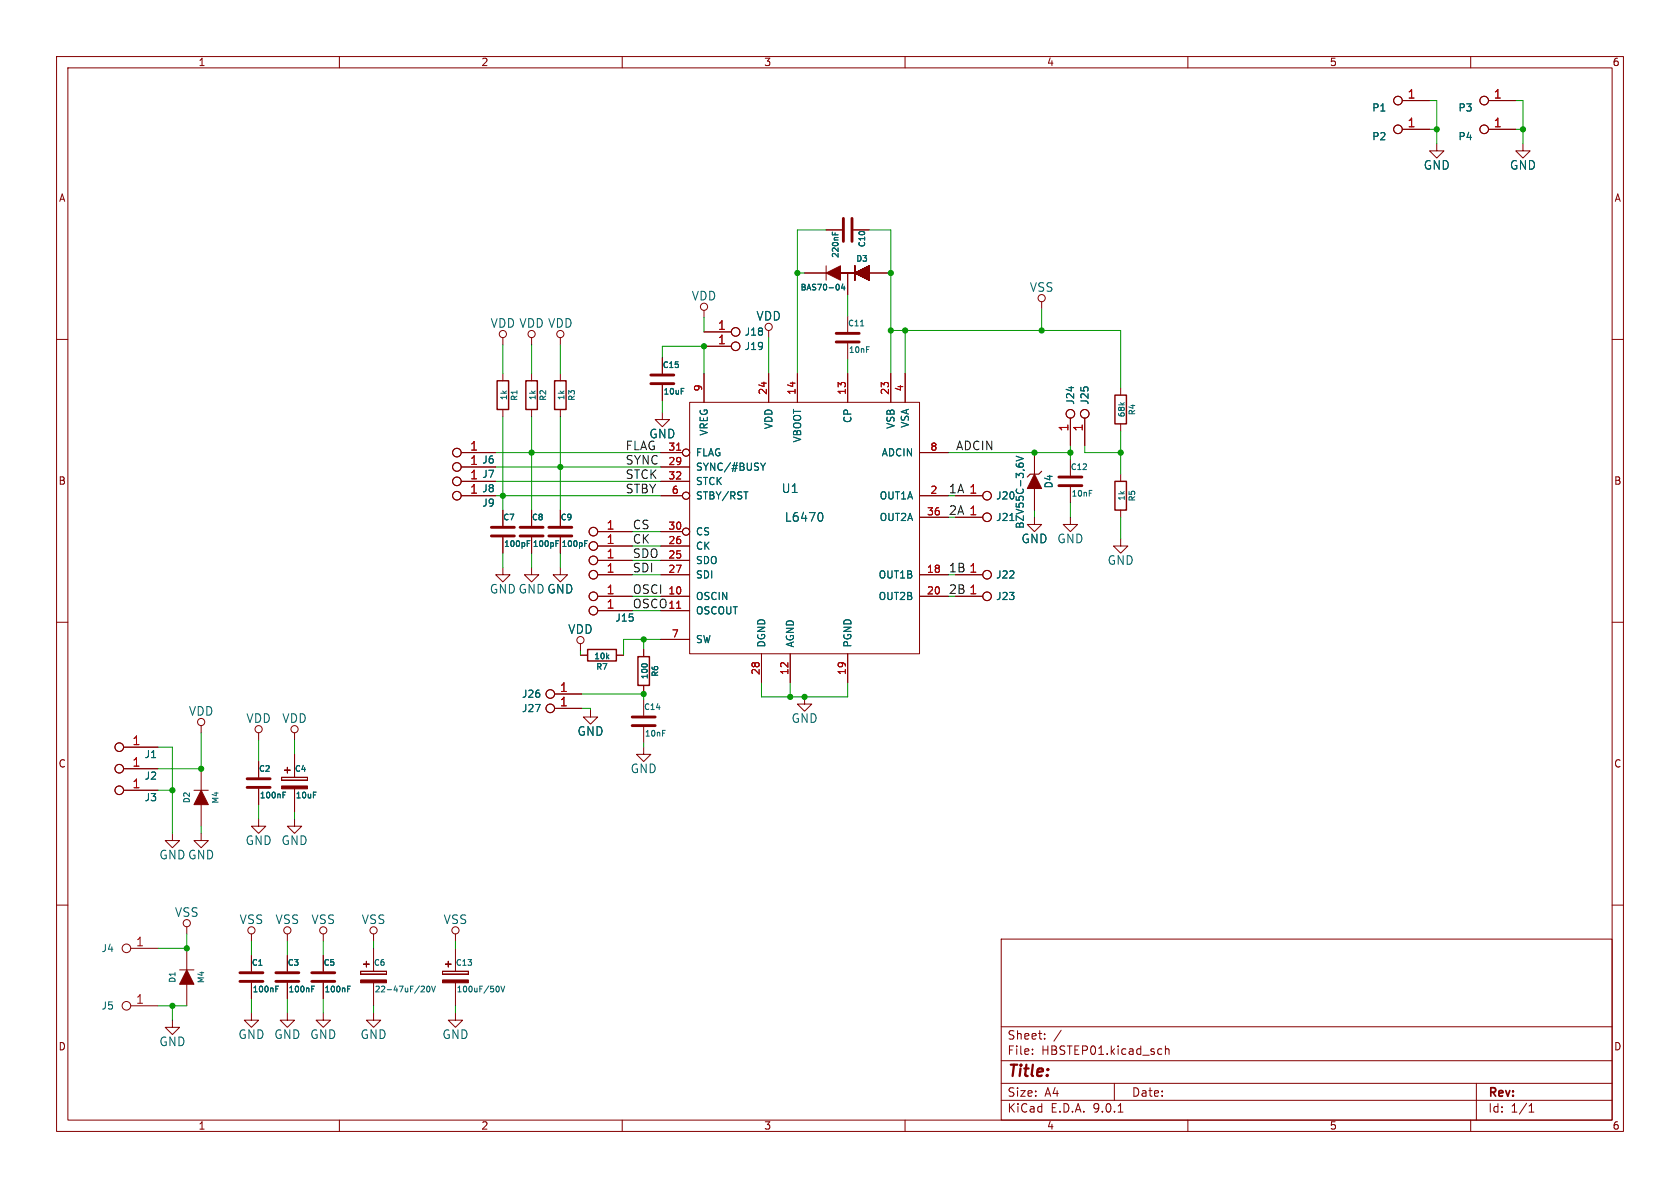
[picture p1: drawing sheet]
<svg xmlns="http://www.w3.org/2000/svg" width="297mm" height="210mm" viewBox="0 0 297 210" stroke-linecap="round" stroke-linejoin="round" font-family="sans-serif">
<g fill="none" stroke="#840000" stroke-width=".18">
<path d="M10 10h277v190h-277zM12 12h273v186h-273zM60 10v2M110 10v2M160 10v2M210 10v2M247.9 17.8h4.8M260 10v2M263.1 17.8h4.9M247.9 22.9h4.8M254 25.4v1.3h1.3l-1.3 1.2-1.3-1.2h1.3M263.1 22.9h4.9"/>
<path d="M269.2 25.4v1.3h1.3l-1.3 1.2-1.2-1.2h1.2M88.9 59.7v1.3M94 59.7v1.3M99.1 59.7v1.3M124.5 54.9v1.2M124.5 58.7h4.8M135.9 58.4v1.3M142.2 48.3h3.8M146 47v2.5M146 40.6h2.8M148.6 48.3h2.5zM149.9 48.3v3.8"/>
<path d="M149.9 55.9v2.8M150.9 40.6h2.8M151.1 47v2.5M153.7 48.3h3.8M184.1 53.3v1.3M10 60h2M88.9 66v1.3M88.9 72.4v1.3M94 66v1.3M94 72.4v1.3M99.1 66v1.3M99.1 72.4v1.3"/>
<path d="M117.1 72.9v1.3h1.3l-1.3 1.2-1.3-1.2h1.3M117.1 63.2v2.8M117.1 68.1v2.8M121.9 71.1h40.7v44.5h-40.7zM124.5 66v5.1M124.5 61.2h4.8M135.9 66v5.1M141 66v5.1M149.9 60.7v2.8M149.9 66v5.1M157.5 66v5.1M160 66v5.1"/>
<path d="M189.2 73.9v4.8M191.8 73.9v4.8M198.1 68.6v1.3M198.1 74.9v1.3M285 60h2M81.5 87.6h6.1M81.5 82.6h6.1M81.5 85.1h6.1M81.5 80h6.1M88.9 90.2v2.8M88.9 95v2.8M94 90.2v2.8"/>
<path d="M94 95v2.8M99.1 90.2v2.8M99.1 95v2.8M105.7 94h6.1M105.7 96.5h6.1M105.7 99.1h6.1M116.8 87.6h3.8M116.8 82.6h5.1M116.8 85.1h5.1M116.8 80h3.8M116.8 94h3.8M116.8 96.5h5.1"/>
<path d="M116.8 99.1h5.1M162.6 91.4h5M162.6 87.6h5M162.6 80h5M168.9 91.4h4.8M168.9 87.6h4.8M182.9 91.4v1.3h1.2l-1.2 1.3-1.3-1.3h1.3M182.9 80v3.8M182.9 86.4v3.8M189.2 91.4v1.3h1.3l-1.3 1.3-1.2-1.3h1.2M189.2 81.3v2.8M189.2 86.1v2.8"/>
<path d="M198.1 95.3v1.2h1.3l-1.3 1.3-1.3-1.3h1.3M198.1 83.8v1.3M198.1 90.2v1.2M10 110h2M88.9 100.3v1.3h1.3l-1.3 1.3-1.3-1.3h1.3M94 100.3v1.3h1.2l-1.2 1.3-1.3-1.3h1.3M99.1 100.3v1.3h1.2l-1.2 1.3-1.3-1.3h1.3M102.6 113.8v1.3M102.6 115.8h1.3M105.7 101.6h6.1M105.7 105.4h6.1M105.7 108h6.1"/>
<path d="M109 115.8h1.2M113.8 114.8v1.3M116.8 101.6h5.1M116.8 105.4h5.1M116.8 108h5.1M116.8 113h5.1M134.6 115.6v5.1M139.7 115.6v5.1M149.9 115.6v5.1M162.6 101.6h5M162.6 105.4h5M168.9 101.6h4.8"/>
<path d="M168.9 105.4h4.8M285 110h2M21.8 135.9h6.1M21.8 132.1h6.1M21.8 139.7h6.1M34.3 139.7h2.5M35.6 128.3v1.2M35.6 135.9v3.8M45.7 129.5v1.3M45.7 134.6v2.8M45.7 139.4v2.8M49.8 137.4v.5z"/>
<path d="M49.8 137.9h4.6zM49.8 137.4h4.6zM50.3 136.1h1zM50.8 135.6v1.1zM52.1 129.5v1.3M52.1 133.4v4M52.1 139.4v4.1M54.4 137.4v.5zM98 125.2h4.9M98 122.7h4.9M104.4 125.5v1.2h1.3l-1.3 1.3-1.3-1.3h1.3M113.8 132.1v1.3h1.3l-1.3 1.2-1.3-1.2h1.3"/>
<path d="M113.8 121.2v1.2M113.8 123.7v2.8M113.8 128.5v2.8M142.2 123.2v1.3h1.3l-1.3 1.2-1.2-1.2h1.2M30.5 147.3v1.3h1.2l-1.2 1.3-1.3-1.3h1.3M35.6 147.3v1.3h1.2l-1.2 1.3-1.3-1.3h1.3M35.6 142.2v3.9M45.7 144.8v1.3h1.3l-1.3 1.2-1.3-1.2h1.3M52.1 144.8v1.3h1.2l-1.2 1.2-1.3-1.2h1.3M10 160h2M23.1 177.8h4.8M23.1 167.6h4.8"/>
<path d="M31.7 171.5h2.6M33 163.8v1.3M33 167.6v3.9M33 174v3.8M44.4 179.1v1.2h1.3l-1.3 1.3-1.2-1.3h1.2M44.4 165.1v1.3M44.4 168.9v2.8M44.4 173.7v2.8M50.8 179.1v1.2h1.3l-1.3 1.3-1.3-1.3h1.3M50.8 165.1v1.3M50.8 168.9v2.8M50.8 173.7v2.8"/>
<path d="M57.1 179.1v1.2h1.3l-1.3 1.3-1.2-1.3h1.2M57.1 165.1v1.3M57.1 168.9v2.8M57.1 173.7v2.8M63.8 171.7v.5zM63.8 172.2h4.5zM63.8 171.7h4.5zM64.3 170.4h1zM64.8 169.9v1zM66 179.1v1.2h1.3l-1.3 1.3-1.2-1.3h1.2M66 165.1v1.3M66 167.6v4.1"/>
<path d="M66 173.7v4.1M68.3 171.7v.5zM78.2 171.7v.5zM78.2 172.2h4.6zM78.2 171.7h4.6zM78.7 170.4h1.1zM79.2 169.9v1zM80.5 179.1v1.2h1.3l-1.3 1.3-1.3-1.3h1.3M80.5 165.1v1.3M80.5 167.6v4.1M80.5 173.7v4.1M82.8 171.7v.5z"/>
<path d="M177 166h108v32h-108zM285 160h2M30.5 180.3v1.3h1.2l-1.2 1.3-1.3-1.3h1.3M60 198v2M110 198v2M160 198v2M177 194.5h108M177 191.5h108M177 187.5h108M177 181.5h108M182.5 186.3v.1M182.5 185.5v.1"/>
<path d="M184.7 183.6v.1M184.7 182.8v.1M187.6 182.1l-1.3 2M197 191.5v3M197.7 196.6h.8M205 185.4l.4 .1M205.4 186.3l-.4 .1M206 185.5l.2-.1 .4 .1 .1 .9M206 184.9v1.5M210 198v2M260 198v2M261 191.5v6.5"/>
<path d="M270.3 196.6h.9M270.3 195.5l.4-.4v1.5"/>
<circle cx="247.1" cy="17.8" r=".76"/>
<circle cx="262.4" cy="17.8" r=".76"/>
<circle cx="247.1" cy="22.9" r=".76"/>
<circle cx="262.4" cy="22.9" r=".76"/>
<circle cx="88.9" cy="59.1" r=".63"/>
<circle cx="94" cy="59.1" r=".63"/>
<circle cx="99.1" cy="59.1" r=".63"/>
<circle cx="124.5" cy="54.2" r=".63"/>
<circle cx="130" cy="58.7" r=".76"/>
<circle cx="135.9" cy="57.8" r=".63"/>
<circle cx="184.1" cy="52.7" r=".63"/>
<circle cx="130" cy="61.2" r=".76"/>
<circle cx="189.2" cy="73.2" r=".76"/>
<circle cx="191.8" cy="73.2" r=".76"/>
<circle cx="80.8" cy="85.1" r=".76"/>
<circle cx="80.8" cy="80" r=".76"/>
<circle cx="80.8" cy="87.6" r=".76"/>
<circle cx="80.8" cy="82.5" r=".76"/>
<circle cx="104.9" cy="96.5" r=".76"/>
<circle cx="104.9" cy="94" r=".76"/>
<circle cx="104.9" cy="99.1" r=".76"/>
<circle cx="121.3" cy="94" r=".63"/>
<circle cx="121.3" cy="87.6" r=".63"/>
<circle cx="121.3" cy="80" r=".63"/>
<circle cx="174.5" cy="91.4" r=".76"/>
<circle cx="174.5" cy="87.6" r=".76"/>
<circle cx="102.6" cy="113.2" r=".63"/>
<circle cx="104.9" cy="107.9" r=".76"/>
<circle cx="104.9" cy="105.4" r=".76"/>
<circle cx="104.9" cy="101.6" r=".76"/>
<circle cx="174.5" cy="101.6" r=".76"/>
<circle cx="174.5" cy="105.4" r=".76"/>
<circle cx="21.1" cy="135.9" r=".76"/>
<circle cx="21.1" cy="139.7" r=".76"/>
<circle cx="21.1" cy="132.1" r=".76"/>
<circle cx="35.6" cy="127.6" r=".63"/>
<circle cx="45.7" cy="128.9" r=".63"/>
<circle cx="52.1" cy="128.9" r=".63"/>
<circle cx="97.3" cy="122.7" r=".76"/>
<circle cx="97.3" cy="125.2" r=".76"/>
<circle cx="22.4" cy="167.6" r=".76"/>
<circle cx="22.4" cy="177.8" r=".76"/>
<circle cx="33" cy="163.2" r=".63"/>
<circle cx="44.4" cy="164.5" r=".63"/>
<circle cx="50.8" cy="164.5" r=".63"/>
<circle cx="57.1" cy="164.5" r=".63"/>
<circle cx="66" cy="164.5" r=".63"/>
<circle cx="80.5" cy="164.5" r=".63"/>
</g>
<path d="M87.9 67.3h2v5.1h-2zM93 67.3h2v5.1h-2zM98 67.3h2.1v5.1h-2.1zM197.1 69.9h2v5h-2zM197.1 85.1h2v5.1h-2zM103.9 114.8h5.1v2h-5.1zM112.8 116.1h2v5.1h-2z" fill="none" stroke="#840000" stroke-width=".25"/>
<g fill="none" stroke="#006464" stroke-width=".18">
<path d="M147.1 41v.5M147.6 41.2v.3M148.3 50.3l.1 .3-.1 .6M149 50.2l-.2 .7h.6M149.2 50.6v.7M152.1 57.6h.6M120.4 68.7h.5M153.2 61.3h.5M93.2 96.1h.3M93.2 95.6h.5M98.3 96.1h.3M98.3 95.6h.5"/>
<path d="M103.4 96.1h.3M103.4 95.6h.4M131.5 86.9h.7M134.5 81.9l.4 .6M134.9 82.5v.6M135.3 81.9l-.4 .6M145.1 90.6a.95 .95 0 0 1 0 1.5M178.5 92h.8M179.6 82v.2M179.6 80.6l1.3 .5-1.3 .4M180.1 82.1l.3-.2h.3l.2 .2M192.6 86.7h.5"/>
<path d="M113.6 117.4h.6M117.1 129.1h.5M50 140.5h.4M50 140h.5M55.4 140h.5M48.8 174.8h.3M48.8 174.3h.4M55.1 174.8h.3M55.1 174.3h.5M61.5 174.8h.3M61.5 174.3h.4M74.6 174.3l.3 .1 .1 .2-.6 .7h.6"/>
<path d="M75.6 174.4l.1-.1a.54 .54 0 0 1 .3 .5 .54 .54 0 0 1-.3 .5 .68 .68 0 0 1-.1-.9zM76.3 174.3l.3 1 .4-1M88 174.3a.64 .64 0 0 1 0 1M88.5 174.3l.4 1 .3-1"/>
</g>
<g fill="none" stroke="#840000" stroke-width=".51">
<path d="M149.1 38.6v4.1M150.6 38.6v4.1M147.8 58.9h4.1M115.1 66.3h4M115.1 67.8h4M147.8 60.5h4.1M86.9 93.2h4M86.9 94.7h4M91.9 93.2h4.1M91.9 94.7h4.1M97 93.2h4.1M97 94.7h4.1"/>
<path d="M187.2 84.3h4.1M187.2 85.9h4.1M43.7 137.7h4.1M43.7 139.2h4.1M111.8 126.7h4M111.8 128.3h4M42.4 172h4.1M42.4 173.5h4.1M48.8 172h4M48.8 173.5h4M55.1 172h4.1M55.1 173.5h4.1"/>
</g>
<path d="M184.1 83.3l-.5 .5h-1.5l-.5 .5" fill="none" stroke="#840000" stroke-width=".2"/>
<g fill="#840000" stroke="#840000" stroke-width=".18">
<path d="M182.9 83.8l1.2 2.6h-2.5z"/>
<path d="M151.1 48.3l2.6-1.3v2.5z"/>
<path d="M146 48.3l2.6-1.3v2.5z"/>
<path d="M35.6 139.7l1.2 2.5h-2.5z"/>
<path d="M63.8 173.2h4.5v.5h-4.5z"/>
<path d="M33 171.5l1.3 2.5h-2.6z"/>
<path d="M78.2 173.2h4.6v.5h-4.6z"/>
<path d="M49.8 138.9h4.6v.5h-4.6z"/>
</g>
<path d="M119.6 79.6h.7M119.6 107.5h.7" fill="none" stroke="#a90000" stroke-width=".18"/>
<g fill="none" stroke="#009600" stroke-width=".18">
<path d="M252.7 17.8h1.3v7.6M268 17.8h1.2v7.6M252.7 22.9h1.3M268 22.9h1.2M124.5 56.1v2.6M135.9 59.7v6.3M141 48.3h1.2M146 40.6h-5v25.4M149.9 52.1v3.8M153.7 40.6h3.8v25.4M157.5 58.4h40.6v10.2M160 58.4v7.6"/>
<path d="M184.1 54.6v3.8M88.9 61v5M88.9 73.7v16.5M94 61v5M94 73.7v16.5M99.1 61v5M99.1 73.7v16.5M117.1 63.2v-2h7.4v4.8M117.1 70.9v2M149.9 63.5v2.5M189.2 78.7v2.6M191.8 78.7v1.3h6.3"/>
<path d="M198.1 76.2v7.6M87.6 80h29.2M87.6 82.6h29.2M87.6 85.1h29.2M87.6 87.6h29.2M88.9 97.8v2.5M94 97.8v2.5M99.1 97.8v2.5M111.8 99.1h5M111.8 94h5M111.8 96.5h5M167.6 80h21.6"/>
<path d="M182.9 90.2v1.2M189.2 88.9v2.5M198.1 91.4v3.9M102.6 115.1v.7M111.8 105.4h5M111.8 101.6h5M111.8 108h5M113.8 113v1.8M116.8 113h-6.6v2.8M27.9 132.1h2.6v15.2M27.9 139.7h2.6M35.6 129.5v6.4h-7.7"/>
<path d="M45.7 130.8v3.8M52.1 130.8v2.6M102.9 125.2h1.5v.3M102.9 122.7h10.9M113.8 122.4v1.3M113.8 131.3v.8M134.6 120.7v2.5h15.3v-2.5M139.7 120.7v2.5M35.6 146.1v1.2M45.7 142.2v2.6M52.1 143.5v1.3M27.9 177.8h5.1"/>
<path d="M30.5 177.8v2.5M33 165.1v2.5h-5.1M44.4 166.4v2.5M44.4 176.5v2.6M50.8 166.4v2.5M50.8 176.5v2.6M57.1 166.4v2.5M57.1 176.5v2.6M66 166.4v1.2M66 177.8v1.3M80.5 166.4v1.2M80.5 177.8v1.3"/>
</g>
<g fill="#009600" stroke="#009600" stroke-width=".18">
<circle cx="142.2" cy="123.2" r=".46"/>
<circle cx="139.7" cy="123.2" r=".46"/>
<circle cx="124.5" cy="61.2" r=".46"/>
<circle cx="184.1" cy="58.4" r=".46"/>
<circle cx="189.2" cy="80" r=".46"/>
<circle cx="198.1" cy="80" r=".46"/>
<circle cx="182.9" cy="80" r=".46"/>
<circle cx="254" cy="22.9" r=".46"/>
<circle cx="269.2" cy="22.9" r=".46"/>
<circle cx="113.8" cy="122.7" r=".46"/>
<circle cx="113.8" cy="113" r=".46"/>
<circle cx="94" cy="80" r=".46"/>
<circle cx="99.1" cy="82.6" r=".46"/>
<circle cx="88.9" cy="87.6" r=".46"/>
<circle cx="157.5" cy="48.3" r=".46"/>
<circle cx="160" cy="58.4" r=".46"/>
<circle cx="157.5" cy="58.4" r=".46"/>
<circle cx="141" cy="48.3" r=".46"/>
<circle cx="33" cy="167.6" r=".46"/>
<circle cx="30.5" cy="177.8" r=".46"/>
<circle cx="30.5" cy="139.7" r=".46"/>
<circle cx="35.6" cy="135.9" r=".46"/>
</g>
<text font-size="2.8" fill="#840000" x="178" y="190.9">Title:</text>
<g font-size="2.1" fill="#a90000">
<text x="248.8" y="17.5">1</text>
<text x="264" y="17.5">1</text>
<text x="248.8" y="22.6">1</text>
<text x="264" y="22.6">1</text>
<text x="126.8" y="58.4">1</text>
<text x="126.8" y="61">1</text>
<text x="189" y="76.4" transform="rotate(-90 189 76.4)">1</text>
<text x="191.5" y="76.4" transform="rotate(-90 191.5 76.4)">1</text>
<text x="83" y="82.3">1</text>
<text x="83" y="79.8">1</text>
<text x="83" y="87.4">1</text>
<text x="83" y="84.8">1</text>
<text x="171.3" y="87.4">1</text>
<text x="107.1" y="93.7">1</text>
<text x="171.3" y="91.2">1</text>
<text x="107.1" y="96.3">1</text>
<text x="107.1" y="98.8">1</text>
<text x="107.1" y="101.3">1</text>
<text x="171.3" y="101.3">1</text>
<text x="107.1" y="107.7">1</text>
<text x="107.1" y="105.2">1</text>
<text x="171.3" y="105.2">1</text>
<text x="98.9" y="125">1</text>
<text x="98.9" y="122.4">1</text>
<text x="23.3" y="131.8">1</text>
<text x="23.3" y="135.6">1</text>
<text x="23.3" y="139.4">1</text>
<text x="24" y="167.4">1</text>
<text x="24" y="177.5">1</text>
</g>
<g font-size="2.1" fill="#006464">
<text x="251.6" y="30.2">GND</text>
<text x="266.8" y="30.2">GND</text>
<text x="122.2" y="53.3">VDD</text>
<text x="182" y="51.8">VSS</text>
<text x="86.6" y="58.1">VDD VDD VDD</text>
<text x="133.6" y="56.9">VDD</text>
<text x="114.7" y="77.7">GND</text>
<text x="138.1" y="87.4">U1</text>
<text x="138.6" y="92.4">L6470</text>
<text x="180.5" y="96.2">GND</text>
<text x="186.8" y="96.2">GND</text>
<text x="195.7" y="100.1">GND</text>
<text x="86.5" y="105.1">GND GND GND</text>
<text x="96.7" y="105.1">GND</text>
<text x="100.4" y="112.2">VDD</text>
<text x="33.3" y="126.7">VDD</text>
<text x="43.5" y="128">VDD</text>
<text x="49.8" y="128">VDD</text>
<text x="102" y="130.3">GND</text>
<text x="139.8" y="128">GND</text>
<text x="111.4" y="136.9">GND</text>
<text x="43.3" y="149.6">GND</text>
<text x="49.7" y="149.6">GND</text>
<text x="28.1" y="152.1">GND GND</text>
<text x="30.8" y="162.3">VSS</text>
<text x="42.3" y="163.6">VSS</text>
<text x="48.6" y="163.6">VSS</text>
<text x="55" y="163.6">VSS</text>
<text x="63.9" y="163.6">VSS</text>
<text x="78.3" y="163.6">VSS</text>
<text x="28.1" y="185.1">GND</text>
<text x="42.1" y="183.9">GND</text>
<text x="48.4" y="183.9">GND</text>
<text x="54.8" y="183.9">GND</text>
<text x="63.6" y="183.9">GND</text>
<text x="78.1" y="183.9">GND</text>
</g>
<g font-size="2.1" fill="#0f0f0f">
<text x="110.5" y="79.7">FLAG</text>
<text x="110.5" y="82.2">SYNC</text>
<text x="168.9" y="79.7">ADCIN</text>
<text x="110.5" y="87.3">STBY</text>
<text x="110.5" y="84.8">STCK</text>
<text x="111.8" y="93.7">CS</text>
<text x="111.8" y="98.7">SDO</text>
<text x="111.8" y="96.2">CK</text>
<text x="111.8" y="101.3">SDI</text>
<text x="111.8" y="105.1">OSCI</text>
<text x="111.8" y="107.6">OSCO</text>
</g>
<g font-size="2.1" fill="#009600">
<text x="167.6" y="87.3">1A 1</text>
<text x="167.6" y="91.1">2A 1</text>
<text x="167.6" y="101.3">1B 1</text>
<text x="167.6" y="105.1">2B 1</text>
</g>
<g font-size="2.1" fill="#840000">
<text x="178" y="184">Sheet:</text>
<text x="178" y="186.7">File:</text>
<text x="184.1" y="186.7">HBSTEP01.kicad_sch</text>
<text x="178" y="196.9">KiCad</text>
<text x="178" y="194.1">Size:</text>
<text x="184.7" y="194.1">A4</text>
<text x="185.7" y="196.9">E.D.A.</text>
<text x="193.3" y="196.9">9.0.1</text>
<text x="200" y="194.1">Date:</text>
<text x="263" y="194.3">Rev:</text>
<text x="263" y="196.9">Id:</text>
<text x="267.1" y="196.9">1/1</text>
</g>
<g font-size="1.8" fill="#840000">
<text x="35" y="11.9">1</text>
<text x="85" y="11.9">2</text>
<text x="135" y="11.9">3</text>
<text x="185" y="11.9">4</text>
<text x="235" y="11.9">5</text>
<text x="285" y="11.9">6</text>
<text x="10.3" y="35.9">A</text>
<text x="285.3" y="35.9">A</text>
<text x="10.3" y="85.9">B</text>
<text x="285.3" y="85.9">B</text>
<text x="10.3" y="135.9">C</text>
<text x="285.3" y="135.9">C</text>
<text x="10.3" y="185.9">D</text>
<text x="285.3" y="185.9">D</text>
<text x="35" y="199.9">1</text>
<text x="85" y="199.9">2</text>
<text x="135" y="199.9">3</text>
<text x="185" y="199.9">4</text>
<text x="235" y="199.9">5</text>
<text x="285" y="199.9">6</text>
</g>
<g font-size="1.8" fill="#006464">
<text x="242.5" y="19.9">P1</text>
<text x="257.7" y="19.9">P3</text>
<text x="242.5" y="25">P2</text>
<text x="257.7" y="25">P4</text>
<text x="131.6" y="59.5">J18</text>
<text x="131.6" y="62.1">J19</text>
<text x="190.1" y="71.6" transform="rotate(-90 190.1 71.6)">J24</text>
<text x="192.6" y="71.6" transform="rotate(-90 192.6 71.6)">J25</text>
<text x="125.3" y="77.1" transform="rotate(-90 125.3 77.1)">VREG</text>
<text x="136.8" y="76" transform="rotate(-90 136.8 76)">VDD</text>
<text x="150.7" y="74.9" transform="rotate(-90 150.7 74.9)">CP</text>
<text x="158.3" y="75.9" transform="rotate(-90 158.3 75.9)">VSB</text>
<text x="160.9" y="75.7" transform="rotate(-90 160.9 75.7)">VSA</text>
<text x="85.2" y="82.1">J6</text>
<text x="122.9" y="80.9">FLAG</text>
<text x="122.9" y="83.4">SYNC/#BUSY</text>
<text x="141.8" y="78.3" transform="rotate(-90 141.8 78.3)">VBOOT</text>
<text x="155.8" y="80.9">ADCIN</text>
<text x="85.2" y="84.7">J7</text>
<text x="85.2" y="89.8">J9</text>
<text x="85.2" y="87.2">J8</text>
<text x="122.9" y="86">STCK</text>
<text x="122.9" y="88.5">STBY/RST</text>
<text x="155.4" y="88.5">OUT1A</text>
<text x="176" y="88.5">J20</text>
<text x="186.3" y="86.4" transform="rotate(-90 186.3 86.4)">D4</text>
<text x="122.9" y="94.8">CS</text>
<text x="155.4" y="92.3">OUT2A</text>
<text x="176" y="92.3">J21</text>
<text x="181.2" y="93.6" transform="rotate(-90 181.2 93.6)">BZV55C-3,6V</text>
<text x="122.9" y="97.4">CK</text>
<text x="122.9" y="99.9">SDO</text>
<text x="122.9" y="102.5">SDI</text>
<text x="122.9" y="106.3">OSCIN</text>
<text x="155.2" y="102.5">OUT1B</text>
<text x="155.2" y="106.3">OUT2B</text>
<text x="176" y="102.5">J22</text>
<text x="176" y="106.3">J23</text>
<text x="108.7" y="110.1">J15</text>
<text x="122.9" y="108.8">OSCOUT</text>
<text x="122.9" y="113.9">SW</text>
<text x="135.5" y="114.6" transform="rotate(-90 135.5 114.6)">DGND</text>
<text x="140.6" y="114.6" transform="rotate(-90 140.6 114.6)">AGND</text>
<text x="150.7" y="114.6" transform="rotate(-90 150.7 114.6)">PGND</text>
<text x="92.2" y="123.5">J26</text>
<text x="92.2" y="126.1">J27</text>
<text x="25.5" y="134.2">J1</text>
<text x="25.5" y="138">J2</text>
<text x="25.5" y="141.8">J3</text>
<text x="17.9" y="168.5">J4</text>
<text x="17.9" y="178.7">J5</text>
</g>
<g font-size="1.8" fill="#a90000">
<text x="124.2" y="69.3" transform="rotate(-90 124.2 69.3)">9</text>
<text x="135.6" y="69.9" transform="rotate(-90 135.6 69.9)">24</text>
<text x="140.7" y="69.9" transform="rotate(-90 140.7 69.9)">14</text>
<text x="149.6" y="69.9" transform="rotate(-90 149.6 69.9)">13</text>
<text x="157.2" y="69.9" transform="rotate(-90 157.2 69.9)">23</text>
<text x="159.8" y="69.3" transform="rotate(-90 159.8 69.3)">4</text>
<text x="118.1" y="79.8">31</text>
<text x="118.1" y="82.3">29</text>
<text x="164.4" y="79.8">8</text>
<text x="118.1" y="84.8">32</text>
<text x="118.7" y="87.4">6</text>
<text x="164.4" y="87.4">2</text>
<text x="118.1" y="93.7">30</text>
<text x="163.8" y="91.2">36</text>
<text x="118.1" y="96.3">26</text>
<text x="118.1" y="98.8">25</text>
<text x="118.1" y="101.3">27</text>
<text x="163.8" y="101.3">18</text>
<text x="118.1" y="105.2">10</text>
<text x="118.1" y="107.7">11</text>
<text x="163.8" y="105.2">20</text>
<text x="118.7" y="112.8">7</text>
<text x="134.4" y="119.4" transform="rotate(-90 134.4 119.4)">28</text>
<text x="139.4" y="119.4" transform="rotate(-90 139.4 119.4)">12</text>
<text x="149.6" y="119.4" transform="rotate(-90 149.6 119.4)">19</text>
</g>
<g font-size="1.4" fill="#006464">
<text x="148.4" y="45.7" transform="rotate(-90 148.4 45.7)">220nF</text>
<text x="151.3" y="46.5">D3</text>
<text x="153.1" y="43.8" transform="rotate(-90 153.1 43.8)">C10</text>
<text x="141.4" y="51.5">BAS70-04</text>
<text x="149.8" y="57.9">C11</text>
<text x="117.1" y="65.3">C15</text>
<text x="150" y="62.6">10nF</text>
<text x="89.8" y="70.8" transform="rotate(-90 89.8 70.8)">1k</text>
<text x="91.7" y="71" transform="rotate(-90 91.7 71)">R1</text>
<text x="94.9" y="70.8" transform="rotate(-90 94.9 70.8)">1k</text>
<text x="96.7" y="71" transform="rotate(-90 96.7 71)">R2</text>
<text x="100" y="70.8" transform="rotate(-90 100 70.8)">1k</text>
<text x="101.8" y="71" transform="rotate(-90 101.8 71)">R3</text>
<text x="117.2" y="70">10uF</text>
<text x="199" y="73.9" transform="rotate(-90 199 73.9)">68k</text>
<text x="200.9" y="73.5" transform="rotate(-90 200.9 73.5)">R4</text>
<text x="189.2" y="83.3">C12</text>
<text x="189.3" y="88">10nF</text>
<text x="199" y="88.6" transform="rotate(-90 199 88.6)">1k</text>
<text x="200.9" y="88.7" transform="rotate(-90 200.9 88.7)">R5</text>
<text x="88.9" y="92.2">C7</text>
<text x="93.9" y="92.2">C8</text>
<text x="99" y="92.2">C9</text>
<text x="89" y="96.9">100pF</text>
<text x="94.1" y="96.9">100pF</text>
<text x="99.2" y="96.9">100pF</text>
<text x="104.9" y="116.7">10k</text>
<text x="105.3" y="118.6">R7</text>
<text x="116.6" y="119.7" transform="rotate(-90 116.6 119.7)">R6</text>
<text x="113.8" y="125.7">C14</text>
<text x="114.7" y="120.2" transform="rotate(-90 114.7 120.2)">100</text>
<text x="113.9" y="130.4">10nF</text>
<text x="45.7" y="136.6">C2</text>
<text x="52" y="136.6">C4</text>
<text x="33.8" y="142.1" transform="rotate(-90 33.8 142.1)">D2</text>
<text x="38.8" y="142.2" transform="rotate(-90 38.8 142.2)">M4</text>
<text x="45.8" y="141.3">100nF</text>
<text x="52.2" y="141.3">10uF</text>
<text x="31.2" y="173.8" transform="rotate(-90 31.2 173.8)">D1</text>
<text x="36.3" y="173.9" transform="rotate(-90 36.3 173.9)">M4</text>
<text x="44.4" y="170.9">C1</text>
<text x="50.8" y="170.9">C3</text>
<text x="57.1" y="170.9">C5</text>
<text x="66" y="170.9">C6</text>
<text x="80.5" y="170.9">C13</text>
<text x="44.6" y="175.6">100nF</text>
<text x="50.9" y="175.6">100nF</text>
<text x="57.3" y="175.6">100nF</text>
<text x="66.2" y="175.6">22-47uF/20V</text>
<text x="80.6" y="175.6">100uF/50V</text>
</g>
</svg>
